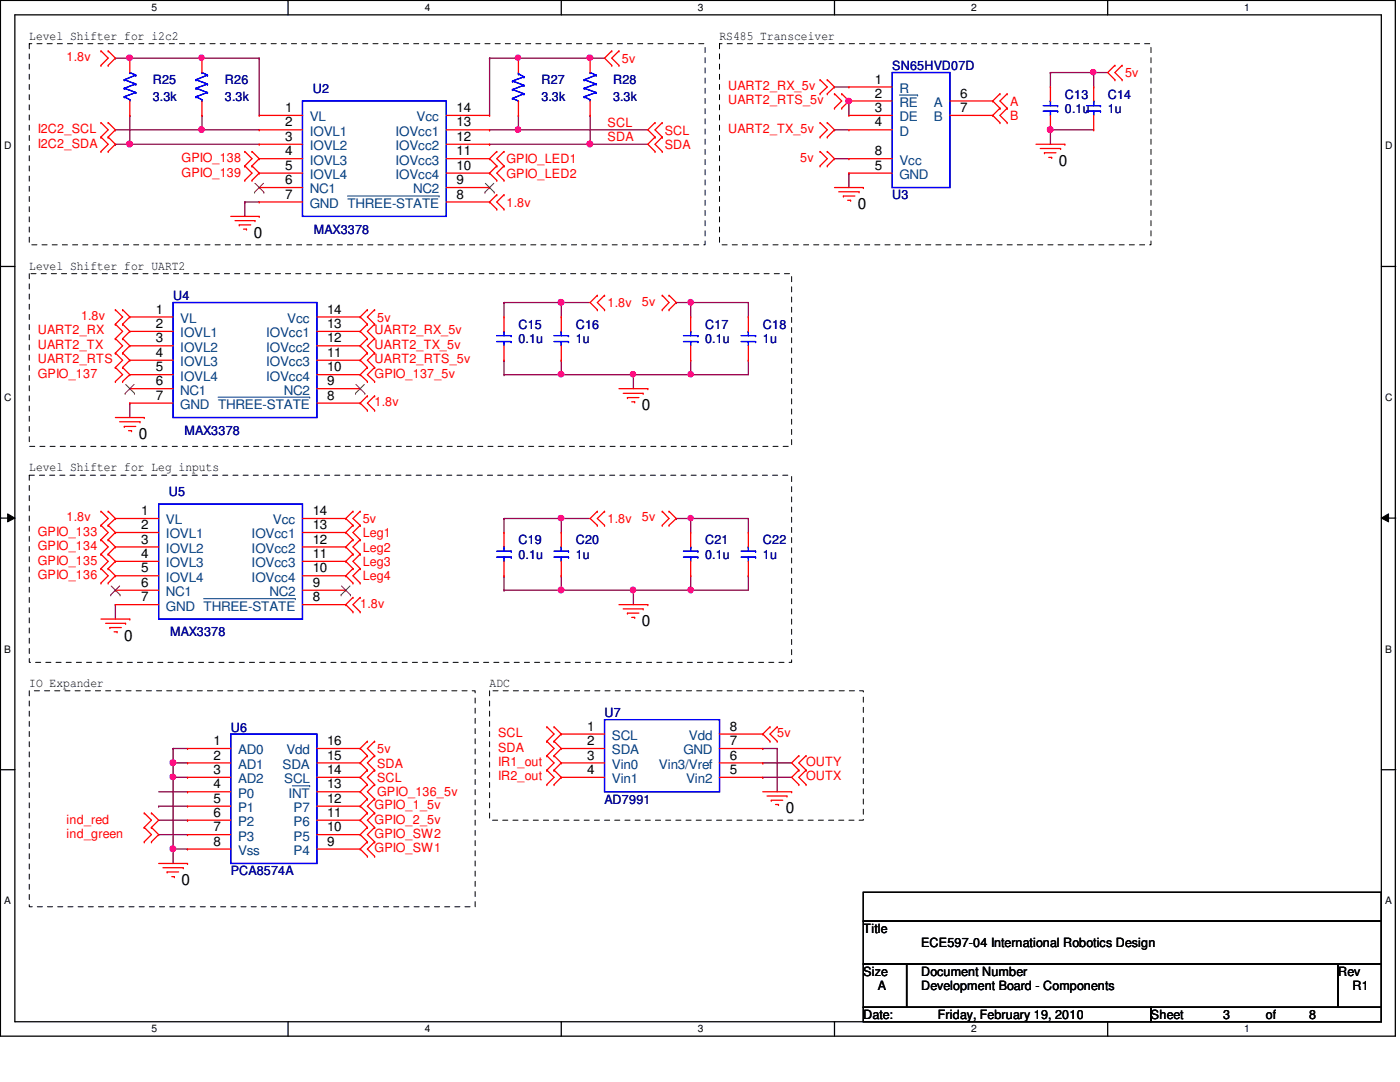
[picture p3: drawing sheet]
<svg xmlns="http://www.w3.org/2000/svg" width="279mm" height="216mm" viewBox="0 0 279 216" stroke-linecap="round" stroke-linejoin="round" font-family="sans-serif">
<path d="M.1 .1h278.4v206.7h-278.4zM3 3h272.7v200.9h-272.7z" fill="none" stroke="#000" stroke-width=".25"/>
<g fill="#fff">
<path d="M30.2 .4h1.1v2.3h-1.1z"/>
<path d="M30.2 204.2h1.1v2.3h-1.1z"/>
</g>
<path d="M57.5 .1v2.9M57.5 203.9v2.9" fill="none" stroke="#000" stroke-width=".25"/>
<g fill="#fff">
<path d="M84.8 .4h1.1v2.3h-1.1z"/>
<path d="M84.8 204.2h1.1v2.3h-1.1z"/>
</g>
<path d="M112 .1v2.9M112 203.9v2.9" fill="none" stroke="#000" stroke-width=".25"/>
<g fill="#fff">
<path d="M139.3 .4h1.1v2.3h-1.1z"/>
<path d="M139.3 204.2h1.1v2.3h-1.1z"/>
</g>
<path d="M166.5 .1v2.9M166.5 203.9v2.9" fill="none" stroke="#000" stroke-width=".25"/>
<g fill="#fff">
<path d="M193.8 .4h1.1v2.3h-1.1z"/>
<path d="M193.8 204.2h1.1v2.3h-1.1z"/>
</g>
<path d="M221.1 .1v2.9M221.1 203.9v2.9" fill="none" stroke="#000" stroke-width=".25"/>
<g fill="#fff">
<path d="M248.3 .4h1.1v2.3h-1.1z"/>
<path d="M248.3 204.2h1.1v2.3h-1.1z"/>
<path d="M.8 28h1.5v2.3h-1.5z"/>
<path d="M276.4 28h1.5v2.3h-1.5z"/>
<path d="M.8 78.2h1.5v2.3h-1.5z"/>
<path d="M276.4 78.2h1.5v2.3h-1.5z"/>
</g>
<path d="M.1 53.2h2.9M275.7 53.2h2.9" fill="none" stroke="#000" stroke-width=".25"/>
<g fill="#fff">
<path d="M.8 128.4h1.4v2.3h-1.4z"/>
<path d="M276.4 128.4h1.4v2.3h-1.4z"/>
</g>
<path d="M.1 103.4h2.9M275.7 103.4h2.9" fill="none" stroke="#000" stroke-width=".25"/>
<path d="M1.5 102.5l1.5 .9-1.5 .7zM275.7 103.4l1.4-.9v1.6z" fill="#000"/>
<path d="M1.5 102.5l1.5 .9-1.5 .7zM275.7 103.4l1.4-.9v1.6z" fill="none" stroke="#000" stroke-width=".2"/>
<g fill="#fff">
<path d="M.8 178.6h1.3v2.3h-1.3z"/>
<path d="M276.4 178.6h1.3v2.3h-1.3z"/>
</g>
<path d="M.1 153.6h2.9M275.7 153.6h2.9" fill="none" stroke="#000" stroke-width=".25"/>
<path d="M5.8 8.7h134.9v40.2h-134.9zM143.6 8.7h86.1v40.2h-86.1zM5.8 54.6h152.2v34.5h-152.2zM5.8 94.8h152.2v37.4h-152.2zM5.8 137.8h89v43.1h-89zM97.7 137.8h74.6v25.9h-74.6z" fill="none" stroke="#000" stroke-width=".2" stroke-dasharray="1 1 1 1 1 1 1 1"/>
<path d="M23 11.6h.1M23 11.6h2.9M40.3 11.6h.1M40.3 11.6h11.4M48.9 40.3h.1M48.9 40.3h2.8M48.9 40.3v2.9" fill="none" stroke="#800040" stroke-width=".25"/>
<circle cx="40.2" cy="11.5" r=".52" fill="#f0f"/>
<circle cx="40.2" cy="11.5" r=".52" fill="none" stroke="#f0f" stroke-width=".25"/>
<path d="M51.7 11.6h.1M51.7 11.6v11.4M25.9 28.8h.1M25.9 28.8h25.8M40.3 23h.1M40.3 25.9h.1M40.3 23v2.9M40.3 25.9h11.4" fill="none" stroke="#800040" stroke-width=".25"/>
<circle cx="25.8" cy="28.7" r=".57" fill="#f0f"/>
<circle cx="25.8" cy="28.7" r=".57" fill="none" stroke="#f0f" stroke-width=".25"/>
<path d="M23 25.9h.1M23 25.9h17.3M25.9 23h.1M25.9 23v5.8" fill="none" stroke="#800040" stroke-width=".25"/>
<circle cx="40.2" cy="25.9" r=".54" fill="#f0f"/>
<circle cx="40.2" cy="25.9" r=".54" fill="none" stroke="#f0f" stroke-width=".25"/>
<path d="M25.9 11.6h.1M25.9 11.6h14.4M23 28.8h.1M23 28.8h2.9" fill="none" stroke="#800040" stroke-width=".25"/>
<circle cx="25.9" cy="11.5" r=".55" fill="#f0f"/>
<circle cx="25.9" cy="11.5" r=".55" fill="none" stroke="#f0f" stroke-width=".25"/>
<path d="M103.5 23h.1M103.5 25.9h.1M103.5 23v2.9M103.5 25.9h25.8" fill="none" stroke="#800040" stroke-width=".25"/>
<circle cx="103.3" cy="25.9" r=".54" fill="#f0f"/>
<circle cx="103.3" cy="25.9" r=".54" fill="none" stroke="#f0f" stroke-width=".25"/>
<path d="M117.8 28.8h.1M117.8 23h.1M117.8 28.8h11.5M117.8 23v5.8" fill="none" stroke="#800040" stroke-width=".25"/>
<circle cx="117.7" cy="28.7" r=".57" fill="#f0f"/>
<circle cx="117.7" cy="28.7" r=".57" fill="none" stroke="#f0f" stroke-width=".25"/>
<path d="M103.5 11.6h.1M103.5 11.6h14.3" fill="none" stroke="#800040" stroke-width=".25"/>
<circle cx="117.7" cy="11.5" r=".55" fill="#f0f"/>
<circle cx="117.7" cy="11.5" r=".55" fill="none" stroke="#f0f" stroke-width=".25"/>
<circle cx="103.4" cy="11.5" r=".52" fill="#f0f"/>
<circle cx="103.4" cy="11.5" r=".52" fill="none" stroke="#f0f" stroke-width=".25"/>
<g fill="none" stroke="#800040" stroke-width=".25">
<path d="M97.7 11.6h.1M97.7 11.6h5.8M97.7 11.6v11.4M117.8 11.6h.1M117.8 11.6h2.8M166.5 17.4h.1M166.5 17.4h2.9M97.7 25.9h.1M97.7 28.8h.1M97.7 25.9h5.8M97.7 28.8h20.1M166.5 25.9h.1"/>
<path d="M166.5 31.7h.1M166.5 25.9h2.9M166.5 31.7h2.9M169.4 34.5h.1M169.4 34.5v2.9M112 60.4h.1M112 60.4h5.8M126.4 74.8h.1M126.4 74.8v2.8M25.9 80.4h.1M25.9 80.4v2.9"/>
</g>
<circle cx="112" cy="60.3" r=".57" fill="#f0f"/>
<circle cx="112" cy="60.3" r=".57" fill="none" stroke="#f0f" stroke-width=".25"/>
<path d="M100.6 71.9h.1M100.6 60.4h.1M100.6 60.4v2.8M100.6 71.9v2.9M100.6 60.4h11.4M112 71.9h.1M112 60.4h.1M112 60.4v2.8M112 71.9v2.9M137.8 60.4h.1M137.8 60.4h11.6" fill="none" stroke="#800040" stroke-width=".25"/>
<circle cx="137.8" cy="60.3" r=".54" fill="#f0f"/>
<circle cx="137.8" cy="60.3" r=".54" fill="none" stroke="#f0f" stroke-width=".25"/>
<path d="M137.8 60.4h.1M137.8 74.8h.1M137.8 60.4v2.8M149.4 60.4h.1M149.4 71.9h.1M149.4 60.4v2.8M149.4 71.9v2.9h-11.6" fill="none" stroke="#800040" stroke-width=".25"/>
<circle cx="137.8" cy="74.7" r=".52" fill="#f0f"/>
<circle cx="137.8" cy="74.7" r=".52" fill="none" stroke="#f0f" stroke-width=".25"/>
<path d="M100.6 74.8h.1M112 74.8h.1M126.4 74.8h.1M137.8 71.9h.1M137.8 71.9v2.9h-37.2" fill="none" stroke="#800040" stroke-width=".25"/>
<circle cx="126.3" cy="74.7" r=".52" fill="#f0f"/>
<circle cx="126.3" cy="74.7" r=".52" fill="none" stroke="#f0f" stroke-width=".25"/>
<circle cx="112" cy="74.7" r=".55" fill="#f0f"/>
<circle cx="112" cy="74.7" r=".55" fill="none" stroke="#f0f" stroke-width=".25"/>
<path d="M209.6 25.9h.1M209.6 25.9h8.7M209.6 25.9v2.9" fill="none" stroke="#800040" stroke-width=".25"/>
<circle cx="209.6" cy="25.9" r=".57" fill="#f0f"/>
<circle cx="209.6" cy="25.9" r=".57" fill="none" stroke="#f0f" stroke-width=".25"/>
<path d="M209.6 14.5h.1M209.6 14.5v2.9M218.3 14.5h.1M218.3 14.5h2.8" fill="none" stroke="#800040" stroke-width=".25"/>
<circle cx="218.2" cy="14.4" r=".52" fill="#f0f"/>
<circle cx="218.2" cy="14.4" r=".52" fill="none" stroke="#f0f" stroke-width=".25"/>
<path d="M209.6 14.5h.1M209.6 14.5h8.7M218.3 14.5h.1M218.3 14.5v2.9M169.4 20.2h.1M169.4 20.2v2.8" fill="none" stroke="#800040" stroke-width=".25"/>
<circle cx="169.4" cy="20.1" r=".55" fill="#f0f"/>
<circle cx="169.4" cy="20.1" r=".55" fill="none" stroke="#f0f" stroke-width=".25"/>
<path d="M135 60.4h.1M135 60.4h2.8M34.5 155.1h.1M34.5 155.1v17.2M34.5 169.4h.1M34.5 169.4h2.9" fill="none" stroke="#800040" stroke-width=".25"/>
<circle cx="34.5" cy="169.4" r=".57" fill="#f0f"/>
<circle cx="34.5" cy="169.4" r=".57" fill="none" stroke="#f0f" stroke-width=".25"/>
<circle cx="34.5" cy="155" r=".55" fill="#f0f"/>
<circle cx="34.5" cy="155" r=".55" fill="none" stroke="#f0f" stroke-width=".25"/>
<path d="M34.5 155.1h.1M34.5 152.2h.1M34.5 155.1h2.9M34.5 152.2h2.9" fill="none" stroke="#800040" stroke-width=".25"/>
<circle cx="34.5" cy="152.2" r=".57" fill="#f0f"/>
<circle cx="34.5" cy="152.2" r=".57" fill="none" stroke="#f0f" stroke-width=".25"/>
<path d="M112 103.5h.1M112 103.5h5.8M126.4 117.8h.1M126.4 117.8v2.8M135 103.5h.1M135 103.5h2.8M23 120.6h.1M23 120.6v2.9M34.5 152.2h.1M34.5 149.4h.1M34.5 149.4v5.7M34.5 149.4h2.9" fill="none" stroke="#800040" stroke-width=".25"/>
<circle cx="112" cy="103.4" r=".55" fill="#f0f"/>
<circle cx="112" cy="103.4" r=".55" fill="none" stroke="#f0f" stroke-width=".25"/>
<path d="M100.6 114.9h.1M100.6 103.5h.1M100.6 103.5v2.8M100.6 114.9v2.9M100.6 103.5h11.4M112 114.9h.1M112 103.5h.1M112 103.5v2.8M112 114.9v2.9M137.8 103.5h.1M137.8 103.5h11.6" fill="none" stroke="#800040" stroke-width=".25"/>
<circle cx="137.8" cy="103.4" r=".52" fill="#f0f"/>
<circle cx="137.8" cy="103.4" r=".52" fill="none" stroke="#f0f" stroke-width=".25"/>
<path d="M137.8 103.5h.1M137.8 117.8h.1M137.8 103.5v2.8M149.4 103.5h.1M149.4 114.9h.1M149.4 103.5v2.8M149.4 114.9v2.9h-11.6" fill="none" stroke="#800040" stroke-width=".25"/>
<circle cx="137.8" cy="117.7" r=".54" fill="#f0f"/>
<circle cx="137.8" cy="117.7" r=".54" fill="none" stroke="#f0f" stroke-width=".25"/>
<path d="M100.6 117.8h.1M112 117.8h.1M126.4 117.8h.1M137.8 114.9h.1M137.8 114.9v2.9h-37.2" fill="none" stroke="#800040" stroke-width=".25"/>
<circle cx="126.3" cy="117.7" r=".54" fill="#f0f"/>
<circle cx="126.3" cy="117.7" r=".54" fill="none" stroke="#f0f" stroke-width=".25"/>
<circle cx="112" cy="117.7" r=".57" fill="#f0f"/>
<circle cx="112" cy="117.7" r=".57" fill="none" stroke="#f0f" stroke-width=".25"/>
<g fill="none" stroke="#800040" stroke-width=".25">
<path d="M31.7 158h5.7M37.4 158h.1M152.2 152.2h.1M152.2 155.1h.1M152.2 149.4h.1M152.2 152.2h5.8M152.2 155.1h5.8M152.2 149.4h2.9M155.1 149.4h.1M155.1 149.4v8.6M31.7 160.9h.1M31.7 166.5h.1"/>
<path d="M31.7 160.9h5.7M31.7 163.7h5.7M31.7 166.5h5.7M37.4 163.7h.1"/>
</g>
<g fill="none" stroke="#f00" stroke-width=".25">
<path d="M20.2 10.2h.1M20.2 13h.1M20.2 10.2l1.4 1.4-1.4 1.4M21.6 13h.1M21.6 10.2h.1M21.6 10.2l1.4 1.4-1.4 1.4M25.9 11.6h.1M25.9 11.6v2.9M40.3 11.6h.1M40.3 11.6v2.9M103.5 11.6h.1M103.5 11.6v2.9"/>
<path d="M117.8 11.6h.1M117.8 11.6v2.9M122.1 10.2h.1M122.1 13h.1M122.1 10.2l-1.5 1.4 1.5 1.4M123.5 13h.1M123.5 10.2h.1M123.5 10.2l-1.4 1.4 1.4 1.4M163.7 15.9h.1M163.7 18.7h.1M163.7 15.9l1.4 1.5-1.4 1.3M165.1 18.7h.1"/>
<path d="M165.1 15.9h.1M165.1 15.9l1.4 1.5-1.4 1.3M166.5 18.7h.1M166.5 18.7l1.5 1.5-1.5 1.4M168 18.7h.1M168 18.7l1.4 1.5M169.4 17.4h.1M169.4 17.4h8.7M199.6 18.7h.1M199.6 18.7l-1.5 1.5M201 18.7h.1M201 18.7l-1.4 1.5 1.4 1.4"/>
<path d="M209.6 17.4h.1M209.6 17.4v2.8M218.3 17.4h.1M218.3 17.4v2.8M222.5 13h.1M222.5 15.9h.1M222.5 13l-1.4 1.5 1.4 1.4M223.9 15.9h.1M223.9 13h.1M223.9 13l-1.4 1.5 1.4 1.4M20.2 24.5h.1M20.2 27.3h.1"/>
<path d="M20.2 30.2h.1M20.2 24.5l1.4 1.4-1.4 1.4M20.2 27.3l1.4 1.5-1.4 1.4M21.6 27.3h.1M21.6 24.5h.1M21.6 30.2h.1M21.6 24.5l1.4 1.4-1.4 1.4M21.6 27.3l1.4 1.5-1.4 1.4M25.9 23h.1M25.9 20.2v2.8M40.3 23h.1M40.3 20.2v2.8"/>
<path d="M48.9 30.2h.1M48.9 33.1h.1M48.9 36h.1M48.9 30.2l1.4 1.5-1.4 1.4M48.9 33.1l1.4 1.4-1.4 1.5M50.3 33.1h.1M50.3 30.2h.1M50.3 36h.1M50.3 30.2l1.4 1.5M50.3 33.1l1.4 1.4M51.7 23h.1M51.7 25.9h.1"/>
<path d="M51.7 28.8h.1M51.7 31.7h.1M51.7 34.5h.1M51.7 37.4h.1M51.7 37.4h8.7M51.7 28.8h8.7M51.7 31.7l-1.4 1.4M51.7 34.5l-1.4 1.5M51.7 23h8.7M51.7 25.9h8.7M51.7 31.7h8.7M51.7 34.5h8.7"/>
<path d="M89.1 37.4h8.6M89.1 28.8h8.6M89.1 23h8.6M89.1 25.9h8.6M89.1 31.7h8.6M89.1 34.5h8.6M97.7 37.4h.1M97.7 34.5h.1M97.7 31.7h.1M97.7 28.8h.1M97.7 25.9h.1M97.7 23h.1"/>
<path d="M97.7 31.7l1.4 1.4M97.7 34.5l1.4 1.5M99.1 38.9h.1M99.1 30.2h.1M99.1 33.1h.1M99.1 36h.1M99.1 38.9l-1.4 1.4M99.1 30.2l-1.4 1.5M99.1 33.1l-1.4 1.4M100.6 38.9h.1M100.6 33.1h.1M100.6 30.2h.1"/>
<path d="M100.6 36h.1M100.6 33.1l-1.5 1.4 1.5 1.5M100.6 38.9l-1.5 1.4 1.5 1.4M100.6 30.2l-1.5 1.5 1.5 1.4M103.5 23h.1M103.5 20.2v2.8M117.8 23h.1M117.8 20.2v2.8M130.7 24.5h.1M130.7 27.3h.1M130.7 30.2h.1M130.7 24.5l-1.4 1.4 1.4 1.4"/>
<path d="M130.7 27.3l-1.4 1.5 1.4 1.4M132.2 27.3h.1M132.2 24.5h.1M132.2 30.2h.1M132.2 24.5l-1.5 1.4 1.5 1.4M132.2 27.3l-1.5 1.5 1.5 1.4M163.7 30.2h.1M163.7 33.1h.1M163.7 24.5h.1M163.7 27.3h.1M163.7 30.2l1.4 1.5-1.4 1.4M163.7 24.5l1.4 1.4-1.4 1.4"/>
<path d="M165.1 33.1h.1M165.1 30.2h.1M165.1 27.3h.1M165.1 24.5h.1M165.1 30.2l1.4 1.5-1.4 1.4M165.1 24.5l1.4 1.4-1.4 1.4M166.5 21.6h.1M166.5 37.4h5.8M167.4 38.3h4M168 21.6h.1M168.3 39.1h.1M168.3 39.1h2.3"/>
<path d="M169.2 40h.6M169.4 20.2h.1M169.4 23h.1M169.4 25.9h.1M169.4 31.7h.1M169.4 34.5h.1M169.4 20.2l-1.4 1.4M169.4 20.2h8.7M169.4 23h8.7M169.4 25.9h8.7M169.4 31.7h8.7M169.4 34.5h8.7"/>
<path d="M169.8 40h.1M171.4 38.3h.1M172.3 37.4h.1M189.6 20.2h8.5M189.6 23h8.5M198.1 20.2h.1M198.1 23h.1M198.1 20.2l1.5 1.4M198.1 23l1.5 1.5M199.6 21.6h.1M199.6 24.5h.1M199.6 21.6l-1.5 1.4"/>
<path d="M201 21.6h.1M201 24.5h.1M201 21.6l-1.4 1.4 1.4 1.5M206.8 28.8h5.7M207.6 29.6h4.1M208.4 30.5h.1M208.4 30.5h2.3M209.3 31.4h.6M209.6 25.9h.1M209.6 23v2.9M209.9 31.4h.1M211.7 29.6h.1"/>
<path d="M212.5 28.8h.1M218.3 25.9h.1M218.3 23v2.9M46.1 43.2h5.6M46.9 44h4M47.8 44.9h.1M47.8 44.9h2.2M48.6 45.7h.6M49.2 45.7h.1M50.9 44h.1M51.7 43.2h.1M51.7 40.3h.1"/>
<path d="M51.7 40.3h8.7M89.1 40.3h8.6M97.7 40.3h.1M97.7 40.3l1.4 1.4M99.1 41.7h.1M100.6 41.7h.1M119.2 58.9h.1M119.2 58.9l-1.4 1.5 1.4 1.4M120.6 58.9h.1M120.6 58.9l-1.4 1.5 1.4 1.4M132.2 58.9h.1M132.2 58.9l1.3 1.5-1.3 1.4"/>
<path d="M133.5 58.9h.1M133.5 58.9l1.5 1.5-1.5 1.4M23 61.8h.1M23 64.7h.1M23 67.6h.1M23 70.4h.1M23 73.3h.1M23 76.1h.1M23 61.8l1.5 1.4-1.5 1.5M23 64.7l1.5 1.4-1.5 1.5M23 67.6l1.5 1.4-1.5 1.4M23 70.4l1.5 1.5-1.5 1.4"/>
<path d="M23 73.3l1.5 1.5-1.5 1.3M24.5 64.7h.1M24.5 61.8h.1M24.5 67.6h.1M24.5 70.4h.1M24.5 73.3h.1M24.5 76.1h.1M24.5 61.8l1.4 1.4M24.5 64.7l1.4 1.4M24.5 67.6l1.4 1.4M24.5 70.4l1.4 1.5M24.5 73.3l1.4 1.5"/>
<path d="M25.9 63.2h.1M25.9 66.1h.1M25.9 69h.1M25.9 71.9h.1M25.9 74.8h.1M25.9 77.6h.1M25.9 77.6h8.6M25.9 63.2l-1.4 1.5M25.9 66.1l-1.4 1.5M25.9 69l-1.4 1.4M25.9 71.9l-1.4 1.4M25.9 74.8l-1.4 1.3"/>
<path d="M25.9 63.2h8.6M25.9 66.1h8.6M25.9 69h8.6M25.9 71.9h8.6M25.9 74.8h8.6M63.2 77.6h8.7M63.2 63.2h8.7M63.2 66.1h8.7M63.2 69h8.7M63.2 71.9h8.7M63.2 74.8h8.7M71.9 77.6h.1"/>
<path d="M71.9 74.8h.1M71.9 71.9h.1M71.9 69h.1M71.9 66.1h.1M71.9 63.2h.1M71.9 63.2l1.4 1.5M71.9 66.1l1.4 1.5M71.9 69l1.4 1.4M71.9 71.9l1.4 1.4M71.9 74.8l1.4 1.3M73.3 61.8h.1M73.3 64.7h.1"/>
<path d="M73.3 79h.1M73.3 67.6h.1M73.3 70.4h.1M73.3 73.3h.1M73.3 76.1h.1M73.3 64.7l-1.4 1.4M73.3 61.8l-1.4 1.4M73.3 79l-1.4 1.4M73.3 67.6l-1.4 1.4M73.3 70.4l-1.4 1.5M73.3 73.3l-1.4 1.5M74.8 64.7h.1"/>
<path d="M74.8 61.8h.1M74.8 79h.1M74.8 67.6h.1M74.8 70.4h.1M74.8 73.3h.1M74.8 76.1h.1M74.8 64.7l-1.5 1.4 1.5 1.5M74.8 61.8l-1.5 1.4 1.5 1.5M74.8 79l-1.5 1.4 1.5 1.5M74.8 67.6l-1.5 1.4 1.5 1.4M74.8 70.4l-1.5 1.5 1.5 1.4M74.8 73.3l-1.5 1.5 1.5 1.3"/>
<path d="M100.6 71.9h.1M100.6 63.2h.1M100.6 63.2v2.9M100.6 69v2.9M112 71.9h.1M112 63.2h.1M112 63.2v2.9M112 69v2.9M119.2 61.8h.1M120.6 61.8h.1M123.5 77.6h5.8M124.4 78.5h4"/>
<path d="M125.2 79.3h.1M125.2 79.3h2.3M128.4 78.5h.1M129.3 77.6h.1M132.2 61.8h.1M133.5 61.8h.1M137.8 71.9h.1M137.8 63.2h.1M137.8 63.2v2.9M137.8 69v2.9M149.4 71.9h.1M149.4 63.2h.1"/>
<path d="M149.4 63.2v2.9M149.4 69v2.9M23 83.3h5.8M23.9 84.2h4M24.8 85.1h.1M24.8 85.1h2.3M25.7 85.9h.5M25.9 80.4h.1M25.9 80.4h8.6M26.2 85.9h.1M27.9 84.2h.1M28.8 83.3h.1"/>
<path d="M63.2 80.4h8.7M71.9 80.4h.1M71.9 80.4l1.4 1.5M73.3 81.9h.1M74.8 81.9h.1M126.1 80.2h.6M126.7 80.2h.1M20.2 102h.1M20.2 104.8h.1M20.2 107.7h.1M20.2 110.6h.1M20.2 113.5h.1"/>
<path d="M20.2 116.3h.1M20.2 102l1.4 1.5-1.4 1.3M20.2 104.8l1.4 1.5-1.4 1.4M20.2 107.7l1.4 1.4-1.4 1.5M20.2 110.6l1.4 1.4-1.4 1.5M20.2 113.5l1.4 1.4-1.4 1.4M21.6 104.8h.1M21.6 102h.1M21.6 107.7h.1M21.6 110.6h.1M21.6 113.5h.1M21.6 116.3h.1"/>
<path d="M21.6 102l1.4 1.5M21.6 104.8l1.4 1.5M21.6 107.7l1.4 1.4M21.6 110.6l1.4 1.4M21.6 113.5l1.4 1.4M23 103.5h.1M23 106.3h.1M23 109.1h.1M23 112h.1M23 114.9h.1M23 117.8h.1M23 103.5l-1.4 1.3"/>
<path d="M23 106.3l-1.4 1.4M23 109.1l-1.4 1.5M23 112l-1.4 1.5M23 114.9l-1.4 1.4M23 103.5h8.7M23 106.3h8.7M23 109.1h8.7M23 112h8.7M23 114.9h8.7M23 117.8h8.7M60.4 103.5h8.6M60.4 106.3h8.6"/>
<path d="M60.4 109.1h8.6M60.4 112h8.6M60.4 114.9h8.6M60.4 117.8h8.6M69 117.8h.1M69 114.9h.1M69 112h.1M69 109.1h.1M69 106.3h.1M69 103.5h.1M69 106.3l1.4 1.4M69 109.1l1.4 1.5"/>
<path d="M69 112l1.4 1.5M69 103.5l1.4 1.3M69 114.9l1.4 1.4M70.4 102h.1M70.4 104.8h.1M70.4 119.2h.1M70.4 107.7h.1M70.4 110.6h.1M70.4 113.5h.1M70.4 116.3h.1M70.4 107.7l-1.4 1.4M70.4 102l-1.4 1.5"/>
<path d="M70.4 119.2l-1.4 1.4M70.4 104.8l-1.4 1.5M70.4 110.6l-1.4 1.4M70.4 113.5l-1.4 1.4M71.9 104.8h.1M71.9 102h.1M71.9 119.2h.1M71.9 107.7h.1M71.9 110.6h.1M71.9 113.5h.1M71.9 116.3h.1M71.9 107.7l-1.5 1.4 1.5 1.5"/>
<path d="M71.9 102l-1.5 1.5 1.5 1.3M71.9 119.2l-1.5 1.4 1.5 1.5M71.9 104.8l-1.5 1.5 1.5 1.4M71.9 110.6l-1.5 1.4 1.5 1.5M71.9 113.5l-1.5 1.4 1.5 1.4M100.6 114.9h.1M100.6 106.3h.1M100.6 106.3v2.8M100.6 112v2.9M112 114.9h.1M112 106.3h.1M112 106.3v2.8"/>
<path d="M112 112v2.9M119.2 102h.1M119.2 104.8h.1M119.2 102l-1.4 1.5 1.4 1.3M120.6 104.8h.1M120.6 102h.1M120.6 102l-1.4 1.5 1.4 1.3M132.2 102h.1M132.2 104.8h.1M132.2 102l1.3 1.5-1.3 1.3M133.5 104.8h.1M133.5 102h.1"/>
<path d="M133.5 102l1.5 1.5-1.5 1.3M137.8 114.9h.1M137.8 106.3h.1M137.8 106.3v2.8M137.8 112v2.9M149.4 114.9h.1M149.4 106.3h.1M149.4 106.3v2.8M149.4 112v2.9M20.2 123.5h5.7M21.1 124.4h4M21.9 125.2h.1"/>
<path d="M21.9 125.2h2.3M22.8 126.1h.6M23 120.6h.1M23 120.6h8.7M23.4 126.1h.1M25.1 124.4h.1M25.9 123.5h.1M60.4 120.6h8.6M69 120.6h.1M69 120.6l1.4 1.5M70.4 122.1h.1M71.9 122.1h.1"/>
<path d="M123.5 120.6h5.8M124.4 121.5h4M125.2 122.3h.1M125.2 122.3h2.3M126.1 123.2h.6M126.7 123.2h.1M128.4 121.5h.1M129.3 120.6h.1M37.4 149.4h.1M37.4 152.2h.1M37.4 155.1h.1M37.4 158h.1"/>
<path d="M37.4 158h8.7M37.4 149.4h8.7M37.4 152.2h8.7M37.4 155.1h8.7M63.2 158h8.7M63.2 149.4h8.7M63.2 152.2h8.7M63.2 155.1h8.7M71.9 158h.1M71.9 155.1h.1M71.9 152.2h.1M71.9 149.4h.1"/>
<path d="M71.9 149.4l1.4 1.4M71.9 152.2l1.4 1.5M71.9 155.1l1.4 1.4M71.9 158l1.4 1.4M73.3 147.9h.1M73.3 150.8h.1M73.3 153.7h.1M73.3 156.5h.1M73.3 159.4h.1M73.3 147.9l-1.4 1.5M73.3 150.8l-1.4 1.4M73.3 153.7l-1.4 1.4"/>
<path d="M73.3 156.5l-1.4 1.5M73.3 159.4l-1.4 1.5M74.8 150.8h.1M74.8 147.9h.1M74.8 153.7h.1M74.8 156.5h.1M74.8 159.4h.1M74.8 147.9l-1.5 1.5 1.5 1.4M74.8 150.8l-1.5 1.4 1.5 1.5M74.8 153.7l-1.5 1.4 1.5 1.4M74.8 156.5l-1.5 1.5 1.5 1.4M74.8 159.4l-1.5 1.5 1.5 1.3"/>
<path d="M109.1 145h.1M109.1 147.9h.1M109.1 150.8h.1M109.1 153.7h.1M109.1 156.5h.1M109.1 145l1.5 1.5-1.5 1.4M109.1 150.8l1.5 1.4-1.5 1.5M109.1 147.9l1.5 1.5-1.5 1.4M109.1 153.7l1.5 1.4-1.5 1.4M110.6 147.9h.1M110.6 145h.1M110.6 153.7h.1"/>
<path d="M110.6 150.8h.1M110.6 156.5h.1M110.6 145l1.4 1.5M110.6 150.8l1.4 1.4M110.6 147.9l1.4 1.5M110.6 153.7l1.4 1.4M112 146.5h.1M112 149.4h.1M112 152.2h.1M112 155.1h.1M112 146.5l-1.4 1.4M112 152.2l-1.4 1.5"/>
<path d="M112 149.4l-1.4 1.4M112 155.1l-1.4 1.4M112 146.5h8.6M112 149.4h8.6M112 152.2h8.6M112 155.1h8.6M143.6 146.5h8.6M143.6 149.4h8.6M143.6 152.2h8.6M143.6 155.1h8.6M152.2 155.1h.1M152.2 152.2h.1"/>
<path d="M152.2 149.4h.1M152.2 146.5h.1M152.2 158h5.8M152.2 146.5l1.5 1.4M153.1 158.8h4M153.7 145h.1M153.7 147.9h.1M153.7 145l-1.5 1.5M153.9 159.7h.1M153.9 159.7h2.3M155.1 147.9h.1M155.1 145h.1"/>
<path d="M155.1 145l-1.4 1.5 1.4 1.4M157.1 158.8h.1M158 158h.1M159.4 153.7h.1M159.4 156.5h.1M159.4 150.8h.1M159.4 153.7l-1.4 1.4 1.4 1.4M159.4 150.8l-1.4 1.4 1.4 1.5M160.9 156.5h.1M160.9 153.7h.1M160.9 150.8h.1M160.9 153.7l-1.5 1.4 1.5 1.4"/>
<path d="M160.9 150.8l-1.5 1.4 1.5 1.5M28.8 162.2h.1M28.8 165.1h.1M28.8 168h.1M28.8 162.2l1.4 1.5-1.4 1.4M28.8 165.1l1.4 1.4-1.4 1.5M30.2 165.1h.1M30.2 162.2h.1M30.2 168h.1M30.2 165.1l1.5 1.4-1.5 1.5M30.2 162.2l1.5 1.5-1.5 1.4M31.7 172.3h5.7"/>
<path d="M32.5 173.1h4.1M33.4 174h.1M33.4 174h2.2M34.3 174.9h.5M34.8 174.9h.1M36.6 173.1h.1M37.4 172.3h.1M37.4 160.9h.1M37.4 163.7h.1M37.4 166.5h.1M37.4 169.4h.1M37.4 160.9h8.7"/>
<path d="M37.4 163.7h8.7M37.4 166.5h8.7M37.4 169.4h8.7M63.2 160.9h8.7M63.2 163.7h8.7M63.2 166.5h8.7M63.2 169.4h8.7M71.9 169.4h.1M71.9 166.5h.1M71.9 163.7h.1M71.9 160.9h.1M71.9 163.7l1.4 1.4"/>
<path d="M71.9 169.4l1.4 1.5M71.9 166.5l1.4 1.5M71.9 160.9l1.4 1.3M73.3 168h.1M73.3 170.9h.1M73.3 165.1h.1M73.3 162.2h.1M73.3 168l-1.4 1.4M73.3 165.1l-1.4 1.4M73.3 162.2l-1.4 1.5M74.8 170.9h.1M74.8 168h.1"/>
<path d="M74.8 165.1h.1M74.8 162.2h.1M74.8 168l-1.5 1.4 1.5 1.5M74.8 165.1l-1.5 1.4 1.5 1.5M74.8 162.2l-1.5 1.5 1.5 1.4M154.8 160.5h.6M155.4 160.5h.1"/>
</g>
<path d="M172.3 178.1h103.4v5.7h-103.4zM172.3 183.8h103.4v8.6h-103.4zM172.3 192.4h8.6v8.6h-8.6zM180.9 192.4h86.1v8.6h-86.1zM267 192.4h8.7v8.6h-8.7zM172.3 201h57.4v2.9h-57.4zM229.7 201h46v2.9h-46z" fill="none" stroke="#000" stroke-width=".25"/>
<g fill="none" stroke="#00f" stroke-width=".25">
<path d="M24.8 19.3h.1M24.8 17.6h.1M24.8 15.9h.1M24.8 19.3l1.1 .6M24.8 17.6l2.3 .9M24.8 15.9l2.3 .9M25.9 14.5h.1M25.9 19.9h.1M25.9 14.5l1.2 .5M25.9 19.9v.3M27.1 18.5h.1M27.1 16.8h.1"/>
<path d="M27.1 15h.1M27.1 18.5l-2.3 .8M27.1 16.8l-2.3 .8M27.1 15l-2.3 .9M39.1 19.3h.1M39.1 17.6h.1M39.1 15.9h.1M39.1 19.3l1.2 .6M39.1 17.6l2.3 .9M39.1 15.9l2.3 .9M40.3 14.5h.1M40.3 19.9h.1"/>
<path d="M40.3 14.5l1.1 .5M40.3 19.9v.3M41.4 18.5h.1M41.4 16.8h.1M41.4 15h.1M41.4 18.5l-2.3 .8M41.4 16.8l-2.3 .8M41.4 15l-2.3 .9M102.3 16.2h.1M102.3 17.9h.1M102.3 19.6h.1M102.3 16.2l2.3 .8"/>
<path d="M102.3 17.9l2.3 .8M102.3 19.6l1.2 .6M103.5 14.7h.1M103.5 14.7l1.1 .6M103.5 14.5v.2M104.6 15.3h.1M104.6 17h.1M104.6 18.7h.1M104.6 15.3l-2.3 .9M104.6 17l-2.3 .9M104.6 18.7l-2.3 .9M116.6 19.3h.1"/>
<path d="M116.6 17.6h.1M116.6 15.9h.1M116.6 19.3l1.2 .6M116.6 17.6l2.4 .9M116.6 15.9l2.4 .9M117.8 14.5h.1M117.8 19.9h.1M117.8 14.5l1.2 .5M117.8 19.9v.3M119 18.5h.1M119 16.8h.1M119 15h.1"/>
<path d="M119 18.5l-2.4 .8M119 16.8l-2.4 .8M119 15l-2.4 .9M178.1 14.5h11.5v22.9h-11.5zM60.4 20.2h28.7v23h-28.7zM103.5 20.2h.1M208.2 22.2h2.9M208.2 21.1h2.9M209.6 20.2h.1M209.6 22.2h.1M209.6 20.2v.9M209.6 22.2v.8"/>
<path d="M211.1 22.2h.1M211.1 21.1h.1M216.8 22.2h2.8M216.8 21.1h2.8M218.3 20.2h.1M218.3 22.2h.1M218.3 20.2v.9M218.3 22.2v.8M219.6 22.2h.1M219.6 21.1h.1M34.5 60.4h28.7v22.9h-28.7zM99.1 68.2h2.9"/>
<path d="M99.1 67h2.9M100.6 66.1h.1M100.6 68.2h.1M100.6 66.1v.9M100.6 68.2v.8M102 68.2h.1M102 67h.1M110.6 68.2h2.9M110.6 67h2.9M112 66.1h.1M112 68.2h.1M112 66.1v.9"/>
<path d="M112 68.2v.8M113.5 68.2h.1M113.5 67h.1M136.4 68.2h2.9M136.4 67h2.9M137.8 66.1h.1M137.8 68.2h.1M137.8 66.1v.9M137.8 68.2v.8M139.3 68.2h.1M139.3 67h.1M147.9 68.2h2.9"/>
<path d="M147.9 67h2.9M149.4 66.1h.1M149.4 68.2h.1M149.4 66.1v.9M149.4 68.2v.8M150.8 68.2h.1M150.8 67h.1M31.7 100.6h28.7v22.9h-28.7zM99.1 111.2h2.9M99.1 110h2.9M100.6 109.1h.1M100.6 111.2h.1"/>
<path d="M100.6 109.1v.9M100.6 111.2v.8M102 111.2h.1M102 110h.1M110.6 111.2h2.9M110.6 110h2.9M112 109.1h.1M112 111.2h.1M112 109.1v.9M112 111.2v.8M113.5 111.2h.1M113.5 110h.1"/>
<path d="M136.4 111.2h2.9M136.4 110h2.9M137.8 109.1h.1M137.8 111.2h.1M137.8 109.1v.9M137.8 111.2v.8M139.3 111.2h.1M139.3 110h.1M147.9 111.2h2.9M147.9 110h2.9M149.4 109.1h.1M149.4 111.2h.1"/>
<path d="M149.4 109.1v.9M149.4 111.2v.8M150.8 111.2h.1M150.8 110h.1M46.1 146.5h17.1v25.8h-17.1zM120.6 143.6h23v14.4h-23z"/>
</g>
<path d="M179.5 19h3.6M183.1 19h.1M69.3 39.1h18.3M87.6 39.1h.1M43.5 79.2h18.3M61.8 79.2h.1M40.6 119.5h18.3M58.9 119.5h.1M58.3 156.8h3.5M61.8 156.8h.1" fill="none" stroke="#004080" stroke-width=".2"/>
<g fill="none" stroke="#804000" stroke-width=".2">
<path d="M50.8 38.4h.1M50.9 36.6l1.8 1.8M52.6 36.6l-1.8 1.8M52.7 38.4h.1M96.8 38.4h.1M96.9 36.6l1.7 1.8M98.6 36.6l-1.8 1.8M98.6 38.4h.1M25 78.5h.1M25.1 76.7l1.7 1.8M26.8 76.7l-1.8 1.8M26.8 78.5h.1"/>
<path d="M71 78.5h.1M71 76.7l1.8 1.8M72.7 76.7l-1.7 1.8M72.8 78.5h.1M22.1 118.7h.1M22.2 116.9l1.8 1.8M23.9 116.9l-1.8 1.8M24 118.7h.1M68.1 118.7h.1M68.2 116.9l1.7 1.8M69.8 116.9l-1.7 1.8M69.9 118.7h.1"/>
</g>
<circle cx="40.2" cy="11.5" r=".52" fill="#f0f"/>
<circle cx="40.2" cy="11.5" r=".52" fill="none" stroke="#f0f" stroke-width=".25"/>
<circle cx="25.8" cy="28.7" r=".57" fill="#f0f"/>
<circle cx="25.8" cy="28.7" r=".57" fill="none" stroke="#f0f" stroke-width=".25"/>
<circle cx="40.2" cy="25.9" r=".54" fill="#f0f"/>
<circle cx="40.2" cy="25.9" r=".54" fill="none" stroke="#f0f" stroke-width=".25"/>
<circle cx="25.9" cy="11.5" r=".55" fill="#f0f"/>
<circle cx="25.9" cy="11.5" r=".55" fill="none" stroke="#f0f" stroke-width=".25"/>
<circle cx="103.3" cy="25.9" r=".54" fill="#f0f"/>
<circle cx="103.3" cy="25.9" r=".54" fill="none" stroke="#f0f" stroke-width=".25"/>
<circle cx="117.7" cy="28.7" r=".57" fill="#f0f"/>
<circle cx="117.7" cy="28.7" r=".57" fill="none" stroke="#f0f" stroke-width=".25"/>
<circle cx="117.7" cy="11.5" r=".55" fill="#f0f"/>
<circle cx="117.7" cy="11.5" r=".55" fill="none" stroke="#f0f" stroke-width=".25"/>
<circle cx="103.4" cy="11.5" r=".52" fill="#f0f"/>
<circle cx="103.4" cy="11.5" r=".52" fill="none" stroke="#f0f" stroke-width=".25"/>
<circle cx="112" cy="60.3" r=".57" fill="#f0f"/>
<circle cx="112" cy="60.3" r=".57" fill="none" stroke="#f0f" stroke-width=".25"/>
<circle cx="137.8" cy="60.3" r=".54" fill="#f0f"/>
<circle cx="137.8" cy="60.3" r=".54" fill="none" stroke="#f0f" stroke-width=".25"/>
<circle cx="137.8" cy="74.7" r=".52" fill="#f0f"/>
<circle cx="137.8" cy="74.7" r=".52" fill="none" stroke="#f0f" stroke-width=".25"/>
<circle cx="126.3" cy="74.7" r=".52" fill="#f0f"/>
<circle cx="126.3" cy="74.7" r=".52" fill="none" stroke="#f0f" stroke-width=".25"/>
<circle cx="112" cy="74.7" r=".55" fill="#f0f"/>
<circle cx="112" cy="74.7" r=".55" fill="none" stroke="#f0f" stroke-width=".25"/>
<circle cx="209.6" cy="25.9" r=".57" fill="#f0f"/>
<circle cx="209.6" cy="25.9" r=".57" fill="none" stroke="#f0f" stroke-width=".25"/>
<circle cx="218.2" cy="14.4" r=".52" fill="#f0f"/>
<circle cx="218.2" cy="14.4" r=".52" fill="none" stroke="#f0f" stroke-width=".25"/>
<circle cx="169.4" cy="20.1" r=".55" fill="#f0f"/>
<circle cx="169.4" cy="20.1" r=".55" fill="none" stroke="#f0f" stroke-width=".25"/>
<circle cx="34.5" cy="169.4" r=".57" fill="#f0f"/>
<circle cx="34.5" cy="169.4" r=".57" fill="none" stroke="#f0f" stroke-width=".25"/>
<circle cx="34.5" cy="155" r=".55" fill="#f0f"/>
<circle cx="34.5" cy="155" r=".55" fill="none" stroke="#f0f" stroke-width=".25"/>
<circle cx="34.5" cy="152.2" r=".57" fill="#f0f"/>
<circle cx="34.5" cy="152.2" r=".57" fill="none" stroke="#f0f" stroke-width=".25"/>
<circle cx="112" cy="103.4" r=".55" fill="#f0f"/>
<circle cx="112" cy="103.4" r=".55" fill="none" stroke="#f0f" stroke-width=".25"/>
<circle cx="137.8" cy="103.4" r=".52" fill="#f0f"/>
<circle cx="137.8" cy="103.4" r=".52" fill="none" stroke="#f0f" stroke-width=".25"/>
<circle cx="137.8" cy="117.7" r=".54" fill="#f0f"/>
<circle cx="137.8" cy="117.7" r=".54" fill="none" stroke="#f0f" stroke-width=".25"/>
<circle cx="126.3" cy="117.7" r=".54" fill="#f0f"/>
<circle cx="126.3" cy="117.7" r=".54" fill="none" stroke="#f0f" stroke-width=".25"/>
<circle cx="112" cy="117.7" r=".57" fill="#f0f"/>
<circle cx="112" cy="117.7" r=".57" fill="none" stroke="#f0f" stroke-width=".25"/>
<g font-size="3.1">
<text x="211.3" y="33.1">0</text>
<text x="171.2" y="41.7">0</text>
<text x="50.6" y="47.5">0</text>
<text x="128.1" y="81.9">0</text>
<text x="27.7" y="87.6">0</text>
<text x="128.1" y="125">0</text>
<text x="24.8" y="127.8">0</text>
<text x="156.8" y="162.3">0</text>
<text x="36.2" y="176.6">0</text>
</g>
<g font-size="2.6">
<text x="174.6" y="16.7">1</text>
<text x="56.9" y="22.4">1</text>
<text x="91.1" y="22.4">14</text>
<text x="174.6" y="19.5">2</text>
<text x="174.6" y="22.4">3</text>
<text x="191.6" y="19.5">6</text>
<text x="191.6" y="22.4">7</text>
<text x="56.9" y="25.2">2</text>
<text x="56.9" y="28.1">3</text>
<text x="91.1" y="28.1">12</text>
<text x="91.1" y="25.2">13</text>
<text x="174.6" y="25.2">4</text>
<text x="56.9" y="31">4</text>
<text x="56.9" y="33.9">5</text>
<text x="91.1" y="33.9">10</text>
<text x="91.1" y="31">11</text>
<text x="174.6" y="31">8</text>
<text x="174.6" y="33.9">5</text>
<text x="56.9" y="36.7">6</text>
<text x="56.9" y="39.6">7</text>
<text x="91.1" y="39.6">8</text>
<text x="91.1" y="36.7">9</text>
<text x="31.1" y="62.6">1</text>
<text x="31.1" y="65.4">2</text>
<text x="65.3" y="65.4">13</text>
<text x="65.3" y="62.6">14</text>
<text x="31.1" y="68.3">3</text>
<text x="31.1" y="71.2">4</text>
<text x="65.3" y="71.2">11</text>
<text x="65.3" y="68.3">12</text>
<text x="31.1" y="74.1">5</text>
<text x="31.1" y="76.9">6</text>
<text x="65.3" y="76.9">9</text>
<text x="65.3" y="74.1">10</text>
<text x="31.1" y="79.8">7</text>
<text x="65.3" y="79.8">8</text>
<text x="28.2" y="102.8">1</text>
<text x="28.2" y="105.6">2</text>
<text x="62.4" y="105.6">13</text>
<text x="62.4" y="102.8">14</text>
<text x="28.2" y="108.5">3</text>
<text x="28.2" y="111.3">4</text>
<text x="62.4" y="111.3">11</text>
<text x="62.4" y="108.5">12</text>
<text x="28.2" y="114.2">5</text>
<text x="28.2" y="117.1">6</text>
<text x="28.2" y="120">7</text>
<text x="62.4" y="120">8</text>
<text x="62.4" y="117.1">9</text>
<text x="62.4" y="114.2">10</text>
<text x="42.6" y="148.7">1</text>
<text x="65.3" y="148.7">16</text>
<text x="117.2" y="145.8">1</text>
<text x="117.2" y="148.7">2</text>
<text x="145.6" y="148.7">7</text>
<text x="145.6" y="145.8">8</text>
<text x="42.6" y="151.6">2</text>
<text x="42.6" y="154.4">3</text>
<text x="65.3" y="154.4">14</text>
<text x="65.3" y="151.6">15</text>
<text x="117.2" y="151.6">3</text>
<text x="117.2" y="154.4">4</text>
<text x="145.6" y="154.4">5</text>
<text x="145.6" y="151.6">6</text>
<text x="42.6" y="157.3">4</text>
<text x="42.6" y="160.2">5</text>
<text x="65.3" y="160.2">12</text>
<text x="65.3" y="157.3">13</text>
<text x="42.6" y="163">6</text>
<text x="42.6" y="165.9">7</text>
<text x="65.3" y="165.9">10</text>
<text x="65.3" y="163">11</text>
<text x="42.6" y="168.7">8</text>
<text x="65.3" y="168.7">9</text>
</g>
<g font-size="2.6" fill="#004080">
<text x="179.5" y="18.5">R</text>
<text x="179.5" y="21.3">RE</text>
<text x="186.4" y="21.3">A</text>
<text x="61.8" y="24.2">VL</text>
<text x="61.8" y="27.1">IOVL1</text>
<text x="61.8" y="30">IOVL2</text>
<text x="78.9" y="30">IOVcc2</text>
<text x="78.9" y="27.1">IOVcc1</text>
<text x="83.1" y="24.2">Vcc</text>
<text x="179.5" y="24.2">DE</text>
<text x="179.5" y="27.1">D</text>
<text x="186.4" y="24.2">B</text>
<text x="61.8" y="32.9">IOVL3</text>
<text x="61.8" y="35.7">IOVL4</text>
<text x="78.9" y="35.7">IOVcc4</text>
<text x="78.9" y="32.9">IOVcc3</text>
<text x="179.5" y="32.9">Vcc</text>
<text x="179.5" y="35.7">GND</text>
<text x="61.8" y="38.6">NC1</text>
<text x="61.8" y="41.5">GND THREE-STATE</text>
<text x="82.5" y="38.6">NC2</text>
<text x="36" y="64.4">VL</text>
<text x="57.3" y="64.4">Vcc</text>
<text x="36" y="67.3">IOVL1</text>
<text x="36" y="70.2">IOVL2</text>
<text x="53.1" y="70.2">IOVcc2</text>
<text x="53.1" y="67.3">IOVcc1</text>
<text x="36" y="73.1">IOVL3</text>
<text x="36" y="75.9">IOVL4</text>
<text x="53.1" y="75.9">IOVcc4</text>
<text x="53.1" y="73.1">IOVcc3</text>
<text x="36" y="78.7">NC1</text>
<text x="36" y="81.6">GND THREE-STATE</text>
<text x="56.6" y="78.7">NC2</text>
<text x="33.1" y="104.6">VL</text>
<text x="33.1" y="107.4">IOVL1</text>
<text x="50.2" y="107.4">IOVcc1</text>
<text x="54.4" y="104.6">Vcc</text>
<text x="33.1" y="110.3">IOVL2</text>
<text x="33.1" y="113.2">IOVL3</text>
<text x="50.2" y="113.2">IOVcc3</text>
<text x="50.2" y="110.3">IOVcc2</text>
<text x="33.1" y="116.1">IOVL4</text>
<text x="33.1" y="119">NC1</text>
<text x="50.2" y="116.1">IOVcc4</text>
<text x="53.8" y="119">NC2</text>
<text x="33.1" y="121.8">GND THREE-STATE</text>
<text x="122.1" y="147.7">SCL</text>
<text x="137.5" y="147.7">Vdd</text>
<text x="47.5" y="150.5">AD0</text>
<text x="47.5" y="153.4">AD1</text>
<text x="56.4" y="153.4">SDA</text>
<text x="57.2" y="150.5">Vdd</text>
<text x="122.1" y="150.5">SDA</text>
<text x="122.1" y="153.4">Vin0</text>
<text x="131.5" y="153.4">Vin3/Vref</text>
<text x="136.4" y="150.5">GND</text>
<text x="47.5" y="156.3">AD2</text>
<text x="47.5" y="159.2">P0</text>
<text x="56.7" y="156.3">SCL</text>
<text x="57.6" y="159.2">INT</text>
<text x="122.1" y="156.3">Vin1</text>
<text x="136.9" y="156.3">Vin2</text>
<text x="47.5" y="162.1">P1</text>
<text x="47.5" y="164.8">P2</text>
<text x="47.5" y="167.7">P3</text>
<text x="58.6" y="167.7">P5</text>
<text x="58.6" y="164.8">P6</text>
<text x="58.6" y="162.1">P7</text>
<text x="47.5" y="170.6">Vss</text>
<text x="58.6" y="170.6">P4</text>
</g>
<g font-size="2.5">
<text x="5.8" y="8">Level Shifter for i2c2</text>
<text x="143.6" y="8">RS485 Transceiver</text>
<text x="5.8" y="53.8">Level Shifter for UART2</text>
<text x="5.8" y="94.1">Level Shifter for Leg inputs</text>
<text x="5.8" y="137.1">IO Expander</text>
<text x="97.7" y="137.1">ADC</text>
<text x="172.3" y="186.2">Title</text>
<text x="183.8" y="189.1">ECE597-04 International Robotics Design</text>
<text x="172.3" y="194.7">Size</text>
<text x="175.2" y="197.6">A</text>
<text x="183.8" y="194.7">Document Number</text>
<text x="183.8" y="197.6">Development Board - Components</text>
<text x="267" y="194.7">Rev</text>
<text x="269.9" y="197.6">R1</text>
<text x="172.3" y="203.4">Date:</text>
<text x="187.2" y="203.4">Friday, February 19, 2010</text>
<text x="229.7" y="203.4">Sheet</text>
<text x="244.1" y="203.4">3</text>
<text x="252.6" y="203.4">of</text>
<text x="261.3" y="203.4">8</text>
</g>
<g font-size="2.5" fill="#f00">
<text x="13.3" y="12.2">1.8v</text>
<text x="124.1" y="12.5">5v</text>
<text x="145.3" y="17.9">UART2_RX_5v</text>
<text x="224.5" y="15.4">5v</text>
<text x="145.3" y="20.8">UART2_RTS_5v</text>
<text x="201.6" y="21.1">A</text>
<text x="201.6" y="24">B</text>
<text x="7.5" y="26.6">I2C2_SCL</text>
<text x="7.5" y="29.5">I2C2_SDA</text>
<text x="121.2" y="25.3">SCL</text>
<text x="121.2" y="28.2">SDA</text>
<text x="132.7" y="26.8">SCL</text>
<text x="132.7" y="29.7">SDA</text>
<text x="145.3" y="26.6">UART2_TX_5v</text>
<text x="36.2" y="32.3">GPIO_138</text>
<text x="36.2" y="35.2">GPIO_139</text>
<text x="101.1" y="32.6">GPIO_LED1</text>
<text x="101.1" y="35.5">GPIO_LED2</text>
<text x="159.7" y="32.3">5v</text>
<text x="101.1" y="41.2">1.8v</text>
<text x="16.2" y="63.9">1.8v</text>
<text x="75.3" y="64.2">5v</text>
<text x="121.2" y="61.3">1.8v</text>
<text x="128.1" y="61">5v</text>
<text x="7.5" y="66.7">UART2_RX</text>
<text x="7.5" y="69.6">UART2_TX</text>
<text x="74.8" y="66.7">UART2_RX_5v</text>
<text x="74.8" y="69.6">UART2_TX_5v</text>
<text x="7.5" y="72.5">UART2_RTS</text>
<text x="7.5" y="75.4">GPIO_137</text>
<text x="74.8" y="72.5">UART2_RTS_5v</text>
<text x="74.8" y="75.4">GPIO_137_5v</text>
<text x="74.8" y="81.1">1.8v</text>
<text x="7.5" y="106.9">GPIO_133</text>
<text x="13.3" y="104.1">1.8v</text>
<text x="72.4" y="104.4">5v</text>
<text x="72.4" y="107.2">Leg1</text>
<text x="121.2" y="104.4">1.8v</text>
<text x="128.1" y="104.1">5v</text>
<text x="7.5" y="109.8">GPIO_134</text>
<text x="7.5" y="112.7">GPIO_135</text>
<text x="72.4" y="110.1">Leg2</text>
<text x="72.4" y="112.9">Leg3</text>
<text x="7.5" y="115.6">GPIO_136</text>
<text x="72.4" y="115.8">Leg4</text>
<text x="71.9" y="121.3">1.8v</text>
<text x="99.4" y="147.2">SCL</text>
<text x="155.1" y="147.2">5v</text>
<text x="75.3" y="150.3">5v</text>
<text x="75.3" y="153.2">SDA</text>
<text x="99.4" y="152.8">IR1_out</text>
<text x="99.4" y="150">SDA</text>
<text x="99.4" y="155.7">IR2_out</text>
<text x="160.9" y="155.7">OUTX</text>
<text x="160.9" y="152.8">OUTY</text>
<text x="74.8" y="161.5">GPIO_1_5v</text>
<text x="75.3" y="156">SCL</text>
<text x="75.3" y="158.9">GPIO_136_5v</text>
<text x="13.3" y="164.3">ind_red</text>
<text x="13.3" y="167.2">ind_green</text>
<text x="74.8" y="167.2">GPIO_SW2</text>
<text x="74.8" y="164.3">GPIO_2_5v</text>
<text x="74.8" y="170.1">GPIO_SW1</text>
</g>
<g font-size="2.5" fill="#000080">
<text x="30.5" y="16.8">R25</text>
<text x="44.9" y="16.8">R26</text>
<text x="108" y="16.8">R27</text>
<text x="122.3" y="16.8">R28</text>
<text x="178.1" y="14">SN65HVD07D</text>
<text x="30.5" y="20.2">3.3k</text>
<text x="44.9" y="20.2">3.3k</text>
<text x="62.4" y="18.5">U2</text>
<text x="108" y="20.2">3.3k</text>
<text x="122.3" y="20.2">3.3k</text>
<text x="212.5" y="19.7">C13</text>
<text x="212.5" y="22.5">0.1u</text>
<text x="221.1" y="19.7">C14</text>
<text x="221.1" y="22.5">1u</text>
<text x="178.1" y="39.8">U3</text>
<text x="62.7" y="46.7">MAX3378</text>
<text x="34.5" y="59.9">U4</text>
<text x="103.5" y="65.6">C15</text>
<text x="114.9" y="65.6">C16</text>
<text x="140.7" y="65.6">C17</text>
<text x="152.2" y="65.6">C18</text>
<text x="103.5" y="68.5">0.1u</text>
<text x="114.9" y="68.5">1u</text>
<text x="140.7" y="68.5">0.1u</text>
<text x="152.2" y="68.5">1u</text>
<text x="36.8" y="86.9">MAX3378</text>
<text x="33.7" y="98.9">U5</text>
<text x="103.5" y="108.6">C19</text>
<text x="103.5" y="111.5">0.1u</text>
<text x="114.9" y="108.6">C20</text>
<text x="114.9" y="111.5">1u</text>
<text x="140.7" y="108.6">C21</text>
<text x="140.7" y="111.5">0.1u</text>
<text x="152.2" y="108.6">C22</text>
<text x="152.2" y="111.5">1u</text>
<text x="34" y="127">MAX3378</text>
<text x="120.7" y="143.1">U7</text>
<text x="46.1" y="146">U6</text>
<text x="120.7" y="160.4">AD7991</text>
<text x="46.1" y="174.7">PCA8574A</text>
</g>
<g font-size="2">
<text x="30.2" y="2.2">5</text>
<text x="84.8" y="2.2">4</text>
<text x="139.3" y="2.2">3</text>
<text x="193.8" y="2.2">2</text>
<text x="248.3" y="2.2">1</text>
<text x=".8" y="29.8">D</text>
<text x="276.4" y="29.8">D</text>
<text x=".8" y="80">C</text>
<text x="276.4" y="80">C</text>
<text x=".8" y="130.2">B</text>
<text x="276.4" y="130.2">B</text>
<text x=".8" y="180.4">A</text>
<text x="276.4" y="180.4">A</text>
<text x="30.2" y="206">5</text>
<text x="84.8" y="206">4</text>
<text x="139.3" y="206">3</text>
<text x="193.8" y="206">2</text>
<text x="248.3" y="206">1</text>
</g>
</svg>
